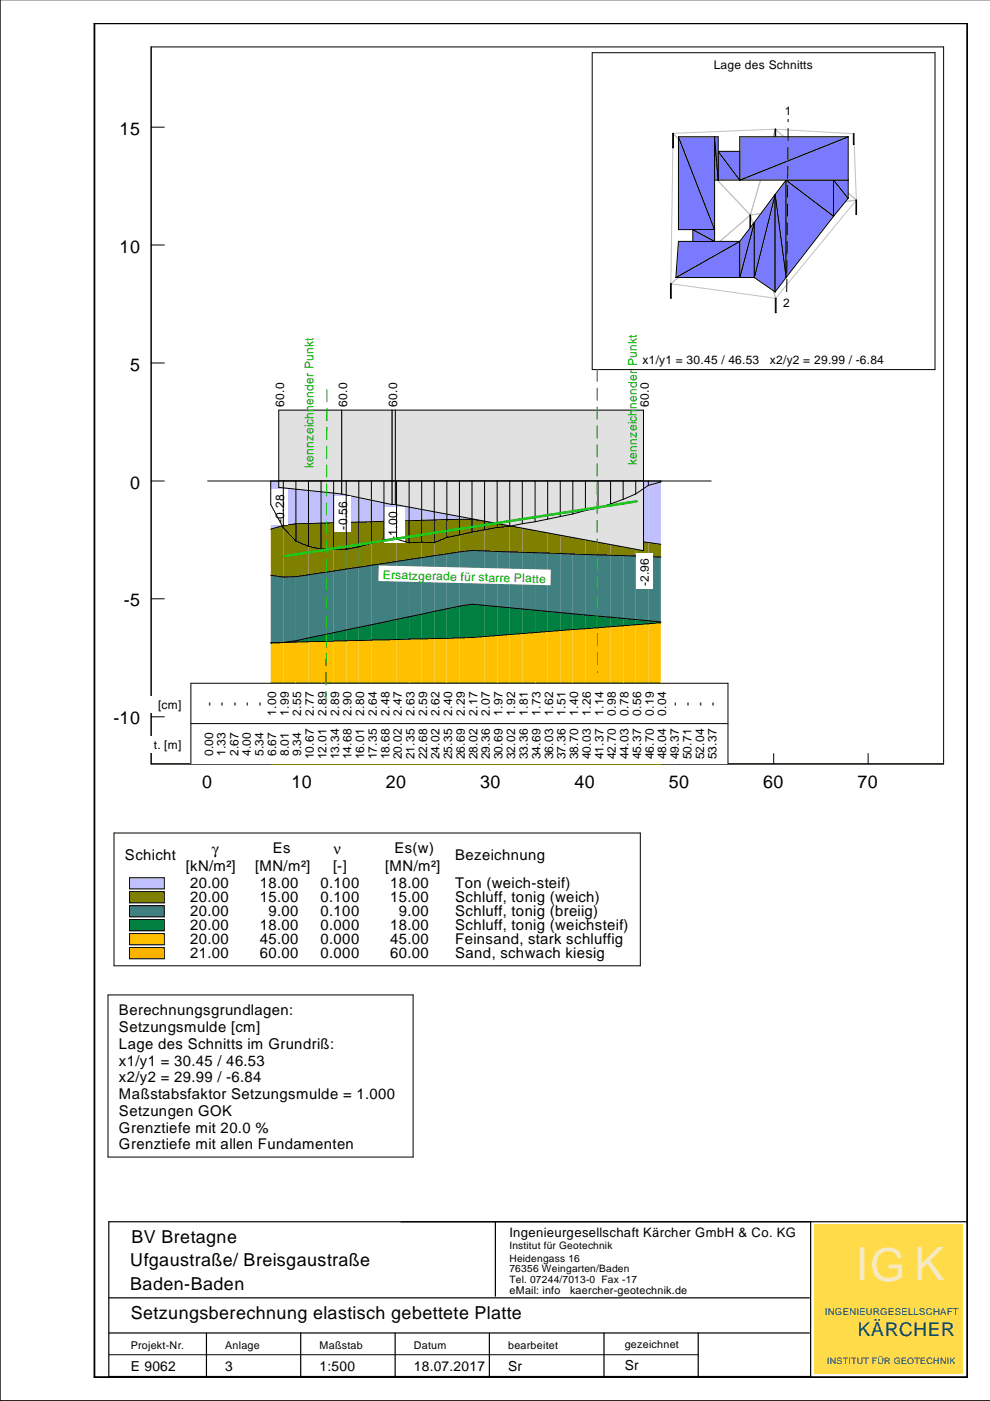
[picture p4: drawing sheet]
<svg xmlns="http://www.w3.org/2000/svg" width="210mm" height="297mm" viewBox="0 0 210 297" stroke-linecap="round" stroke-linejoin="round" font-family="sans-serif">
<path d="M0 0v297h209.9M32 9.9h168.1v152.1h-168.1z" fill="none" stroke="#000" stroke-width=".21"/>
<path d="M20 5h185.1v287h-185.1z" fill="none" stroke="#000" stroke-width=".38"/>
<path d="M57.4 102h2.7v9.4l-2.7 .8z" fill="#c0c0ff"/>
<path d="M57.4 112.2l2.7-.8v10.9l-2.7-.3z" fill="#808000"/>
<path d="M57.4 122l2.7 .3v13.9l-2.7 .1z" fill="#408080"/>
<path d="M57.4 136.3h2.7" fill="none" stroke="#008040" stroke-width=".21"/>
<path d="M57.4 136.3l2.7-.1v15.5l-2.7-.8z" fill="#ffc000"/>
<path d="M57.4 150.9l2.7 .8v10.5h-2.7z" fill="#ffb300"/>
<path d="M60.1 102h2.6v9l-2.6 .4z" fill="#c0c0ff"/>
<path d="M60.1 111.4l2.6-.4v11.3h-2.6z" fill="#808000"/>
<path d="M60.1 122.3h2.6v13.5l-2.6 .4z" fill="#408080"/>
<path d="M60.1 136h2.6" fill="none" stroke="#008040" stroke-width=".38"/>
<path d="M60.1 136.2l2.6-.1v15.9l-2.6-.3z" fill="#ffc000"/>
<path d="M60.1 151.7l2.6 .3v10.2h-2.6z" fill="#ffb300"/>
<path d="M62.7 102h2.7v9h-2.7z" fill="#c0c0ff"/>
<path d="M62.7 111h2.7v10.9l-2.7 .4z" fill="#808000"/>
<path d="M62.7 122.3l2.7-.4v13.4l-2.7 .5z" fill="#408080"/>
<path d="M62.7 135.8l2.7-.5v.8h-2.7z" fill="#008040"/>
<path d="M62.7 136.1h2.7v15.9h-2.7z" fill="#ffc000"/>
<path d="M62.7 152h2.7v10.2h-2.7z" fill="#ffb300"/>
<path d="M65.4 102h2.7v8.9l-2.7 .1z" fill="#c0c0ff"/>
<path d="M65.4 111l2.7-.1v10.6l-2.7 .4z" fill="#808000"/>
<path d="M65.4 121.9l2.7-.4v13.2l-2.7 .6z" fill="#408080"/>
<path d="M65.4 135.3l2.7-.6v1.3l-2.7 .1z" fill="#008040"/>
<path d="M65.4 136.1l2.7-.1v16h-2.7z" fill="#ffc000"/>
<path d="M65.4 152h2.7v10.2h-2.7z" fill="#ffb300"/>
<path d="M68.1 102h2.6v8.8l-2.6 .1z" fill="#c0c0ff"/>
<path d="M68.1 110.9l2.6-.1v10.3l-2.6 .4z" fill="#808000"/>
<path d="M68.1 121.5l2.6-.4v13.1l-2.6 .5z" fill="#408080"/>
<path d="M68.1 134.7l2.6-.5v1.7l-2.6 .1z" fill="#008040"/>
<path d="M68.1 136l2.6-.1v16.1h-2.6z" fill="#ffc000"/>
<path d="M68.1 152h2.6v10.2h-2.6z" fill="#ffb300"/>
<path d="M70.7 102h2.7v8.7l-2.7 .1z" fill="#c0c0ff"/>
<path d="M70.7 110.8l2.7-.1v9.9l-2.7 .5z" fill="#808000"/>
<path d="M70.7 121.1l2.7-.5v13l-2.7 .6z" fill="#408080"/>
<path d="M70.7 134.2l2.7-.6v2.2l-2.7 .1z" fill="#008040"/>
<path d="M70.7 135.9l2.7-.1v16.2h-2.7z" fill="#ffc000"/>
<path d="M70.7 152h2.7v10.2h-2.7z" fill="#ffb300"/>
<path d="M73.4 102h2.7v8.7h-2.7z" fill="#c0c0ff"/>
<path d="M73.4 110.7h2.7v9.6l-2.7 .3z" fill="#808000"/>
<path d="M73.4 120.6l2.7-.3v12.7l-2.7 .6z" fill="#408080"/>
<path d="M73.4 133.6l2.7-.6v2.8h-2.7z" fill="#008040"/>
<path d="M73.4 135.8h2.7v16.2h-2.7z" fill="#ffc000"/>
<path d="M73.4 152h2.7v10.2h-2.7z" fill="#ffb300"/>
<path d="M76.1 102h2.6v8.6l-2.6 .1z" fill="#c0c0ff"/>
<path d="M76.1 110.7l2.6-.1v9.2l-2.6 .5z" fill="#808000"/>
<path d="M76.1 120.3l2.6-.5v12.7l-2.6 .5z" fill="#408080"/>
<path d="M76.1 133l2.6-.5v3.2l-2.6 .1z" fill="#008040"/>
<path d="M76.1 135.8l2.6-.1v16.3h-2.6z" fill="#ffc000"/>
<path d="M76.1 152h2.6v10.2h-2.6z" fill="#ffb300"/>
<path d="M78.7 102h2.7v8.5l-2.7 .1z" fill="#c0c0ff"/>
<path d="M78.7 110.6l2.7-.1v9l-2.7 .3z" fill="#808000"/>
<path d="M78.7 119.8l2.7-.3v12.4l-2.7 .6z" fill="#408080"/>
<path d="M78.7 132.5l2.7-.6v3.8h-2.7z" fill="#008040"/>
<path d="M78.7 135.7h2.7v16.3h-2.7z" fill="#ffc000"/>
<path d="M78.7 152h2.7v10.2h-2.7z" fill="#ffb300"/>
<path d="M81.4 102h2.7v8.4l-2.7 .1z" fill="#c0c0ff"/>
<path d="M81.4 110.5l2.7-.1v8.6l-2.7 .5z" fill="#808000"/>
<path d="M81.4 119.5l2.7-.5v12.3l-2.7 .6z" fill="#408080"/>
<path d="M81.4 131.9l2.7-.6v4.3l-2.7 .1z" fill="#008040"/>
<path d="M81.4 135.7l2.7-.1v16.4h-2.7z" fill="#ffc000"/>
<path d="M81.4 152h2.7v10.2h-2.7z" fill="#ffb300"/>
<path d="M84.1 102h2.6v8.4h-2.6z" fill="#c0c0ff"/>
<path d="M84.1 110.4h2.6v8.2l-2.6 .4z" fill="#808000"/>
<path d="M84.1 119l2.6-.4v12.2l-2.6 .5z" fill="#408080"/>
<path d="M84.1 131.3l2.6-.5v4.7l-2.6 .1z" fill="#008040"/>
<path d="M84.1 135.6l2.6-.1v16.5h-2.6z" fill="#ffc000"/>
<path d="M84.1 152h2.6v10.2h-2.6z" fill="#ffb300"/>
<path d="M86.7 102h2.7v8.3l-2.7 .1z" fill="#c0c0ff"/>
<path d="M86.7 110.4l2.7-.1v7.9l-2.7 .4z" fill="#808000"/>
<path d="M86.7 118.6l2.7-.4v12l-2.7 .6z" fill="#408080"/>
<path d="M86.7 130.8l2.7-.6v5.3h-2.7z" fill="#008040"/>
<path d="M86.7 135.5h2.7v16.5h-2.7z" fill="#ffc000"/>
<path d="M86.7 152h2.7v10.2h-2.7z" fill="#ffb300"/>
<path d="M89.4 102h2.7v8.2l-2.7 .1z" fill="#c0c0ff"/>
<path d="M89.4 110.3l2.7-.1v7.6l-2.7 .4z" fill="#808000"/>
<path d="M89.4 118.2l2.7-.4v11.8l-2.7 .6z" fill="#408080"/>
<path d="M89.4 130.2l2.7-.6v5.8l-2.7 .1z" fill="#008040"/>
<path d="M89.4 135.5l2.7-.1v16.6h-2.7z" fill="#ffc000"/>
<path d="M89.4 152h2.7v10.2h-2.7z" fill="#ffb300"/>
<path d="M92.1 102h2.6v8.2h-2.6z" fill="#c0c0ff"/>
<path d="M92.1 110.2h2.6v7.2l-2.6 .4z" fill="#808000"/>
<path d="M92.1 117.8l2.6-.4v11.7l-2.6 .5z" fill="#408080"/>
<path d="M92.1 129.6l2.6-.5v6.2l-2.6 .1z" fill="#008040"/>
<path d="M92.1 135.4l2.6-.1v16.7h-2.6z" fill="#ffc000"/>
<path d="M92.1 152h2.6v10.2h-2.6z" fill="#ffb300"/>
<path d="M94.7 102h2.7v8.1l-2.7 .1z" fill="#c0c0ff"/>
<path d="M94.7 110.2l2.7-.1v6.9l-2.7 .4z" fill="#808000"/>
<path d="M94.7 117.4l2.7-.4v11.5l-2.7 .6z" fill="#408080"/>
<path d="M94.7 129.1l2.7-.6v6.8h-2.7z" fill="#008040"/>
<path d="M94.7 135.3h2.7v16.7h-2.7z" fill="#ffc000"/>
<path d="M94.7 152h2.7v10.2h-2.7z" fill="#ffb300"/>
<path d="M97.4 102h2.7v8.1h-2.7z" fill="#c0c0ff"/>
<path d="M97.4 110.1h2.7v6.6l-2.7 .3z" fill="#808000"/>
<path d="M97.4 117l2.7-.3v11.4l-2.7 .4z" fill="#408080"/>
<path d="M97.4 128.5l2.7-.4v7.1l-2.7 .1z" fill="#008040"/>
<path d="M97.4 135.3l2.7-.1v16.8h-2.7z" fill="#ffc000"/>
<path d="M97.4 152h2.7v10.2h-2.7z" fill="#ffb300"/>
<path d="M100.1 102h2.6v8.4l-2.6-.3z" fill="#c0c0ff"/>
<path d="M100.1 110.1l2.6 .3v6.4l-2.6-.1z" fill="#808000"/>
<path d="M100.1 116.7l2.6 .1v11.6l-2.6-.3z" fill="#408080"/>
<path d="M100.1 128.1l2.6 .3v6.6l-2.6 .2z" fill="#008040"/>
<path d="M100.1 135.2l2.6-.2v17h-2.6z" fill="#ffc000"/>
<path d="M100.1 152h2.6v10.2h-2.6z" fill="#ffb300"/>
<path d="M102.7 102h2.7v8.8l-2.7-.4z" fill="#c0c0ff"/>
<path d="M102.7 110.4l2.7 .4v6.1l-2.7-.1z" fill="#808000"/>
<path d="M102.7 116.8l2.7 .1v11.7l-2.7-.2z" fill="#408080"/>
<path d="M102.7 128.4l2.7 .2v6.1l-2.7 .3z" fill="#008040"/>
<path d="M102.7 135l2.7-.3v17.3h-2.7z" fill="#ffc000"/>
<path d="M102.7 152h2.7v10.2h-2.7z" fill="#ffb300"/>
<path d="M105.4 102h2.7v9.2l-2.7-.4z" fill="#c0c0ff"/>
<path d="M105.4 110.8l2.7 .4v5.8l-2.7-.1z" fill="#808000"/>
<path d="M105.4 116.9l2.7 .1v11.9l-2.7-.3z" fill="#408080"/>
<path d="M105.4 128.6l2.7 .3v5.6l-2.7 .2z" fill="#008040"/>
<path d="M105.4 134.7l2.7-.2v17.5h-2.7z" fill="#ffc000"/>
<path d="M105.4 152h2.7v10.2h-2.7z" fill="#ffb300"/>
<path d="M108.1 102h2.6v9.5l-2.6-.3z" fill="#c0c0ff"/>
<path d="M108.1 111.2l2.6 .3v5.6l-2.6-.1z" fill="#808000"/>
<path d="M108.1 117l2.6 .1v12l-2.6-.2z" fill="#408080"/>
<path d="M108.1 128.9l2.6 .2v5.2l-2.6 .2z" fill="#008040"/>
<path d="M108.1 134.5l2.6-.2v17.7h-2.6z" fill="#ffc000"/>
<path d="M108.1 152h2.6v10.2h-2.6z" fill="#ffb300"/>
<path d="M110.7 102h2.8v9.8l-2.8-.3z" fill="#c0c0ff"/>
<path d="M110.7 111.5l2.8 .3v5.4l-2.8-.1z" fill="#808000"/>
<path d="M110.7 117.1l2.8 .1v12.2l-2.8-.3z" fill="#408080"/>
<path d="M110.7 129.1l2.8 .3v4.7l-2.8 .2z" fill="#008040"/>
<path d="M110.7 134.3l2.8-.2v17.9h-2.8z" fill="#ffc000"/>
<path d="M110.7 152h2.8v10.2h-2.8z" fill="#ffb300"/>
<path d="M113.5 102h2.6v10.2l-2.6-.4z" fill="#c0c0ff"/>
<path d="M113.5 111.8l2.6 .4v5.1l-2.6-.1z" fill="#808000"/>
<path d="M113.5 117.2l2.6 .1v12.3l-2.6-.2z" fill="#408080"/>
<path d="M113.5 129.4l2.6 .2v4.3l-2.6 .2z" fill="#008040"/>
<path d="M113.5 134.1l2.6-.2v18.1h-2.6z" fill="#ffc000"/>
<path d="M113.5 152h2.6v10.2h-2.6z" fill="#ffb300"/>
<path d="M116.1 102h2.7v10.6l-2.7-.4z" fill="#c0c0ff"/>
<path d="M116.1 112.2l2.7 .4v4.7h-2.7z" fill="#808000"/>
<path d="M116.1 117.3h2.7v12.6l-2.7-.3z" fill="#408080"/>
<path d="M116.1 129.6l2.7 .3v3.8l-2.7 .2z" fill="#008040"/>
<path d="M116.1 133.9l2.7-.2v18.3h-2.7z" fill="#ffc000"/>
<path d="M116.1 152h2.7v10.2h-2.7z" fill="#ffb300"/>
<path d="M118.8 102h2.7v10.9l-2.7-.3z" fill="#c0c0ff"/>
<path d="M118.8 112.6l2.7 .3v4.6l-2.7-.2z" fill="#808000"/>
<path d="M118.8 117.3l2.7 .2v12.6l-2.7-.2z" fill="#408080"/>
<path d="M118.8 129.9l2.7 .2v3.4l-2.7 .2z" fill="#008040"/>
<path d="M118.8 133.7l2.7-.2v18.5h-2.7z" fill="#ffc000"/>
<path d="M118.8 152h2.7v10.2h-2.7z" fill="#ffb300"/>
<path d="M121.5 102h2.6v11.3l-2.6-.4z" fill="#c0c0ff"/>
<path d="M121.5 112.9l2.6 .4v4.3l-2.6-.1z" fill="#808000"/>
<path d="M121.5 117.5l2.6 .1v12.8l-2.6-.3z" fill="#408080"/>
<path d="M121.5 130.1l2.6 .3v2.9l-2.6 .2z" fill="#008040"/>
<path d="M121.5 133.5l2.6-.2v18.7h-2.6z" fill="#ffc000"/>
<path d="M121.5 152h2.6v10.2h-2.6z" fill="#ffb300"/>
<path d="M124.1 102h2.7v11.6l-2.7-.3z" fill="#c0c0ff"/>
<path d="M124.1 113.3l2.7 .3v4h-2.7z" fill="#808000"/>
<path d="M124.1 117.6h2.7v13l-2.7-.2z" fill="#408080"/>
<path d="M124.1 130.4l2.7 .2v2.5l-2.7 .2z" fill="#008040"/>
<path d="M124.1 133.3l2.7-.2v18.9h-2.7z" fill="#ffc000"/>
<path d="M124.1 152h2.7v10.2h-2.7z" fill="#ffb300"/>
<path d="M126.8 102h2.7v12l-2.7-.4z" fill="#c0c0ff"/>
<path d="M126.8 113.6l2.7 .4v3.7l-2.7-.1z" fill="#808000"/>
<path d="M126.8 117.6l2.7 .1v13.2l-2.7-.3z" fill="#408080"/>
<path d="M126.8 130.6l2.7 .3v2l-2.7 .2z" fill="#008040"/>
<path d="M126.8 133.1l2.7-.2v19.1h-2.7z" fill="#ffc000"/>
<path d="M126.8 152h2.7v10.2h-2.7z" fill="#ffb300"/>
<path d="M129.5 102h2.6v12.3l-2.6-.3z" fill="#c0c0ff"/>
<path d="M129.5 114l2.6 .3v3.5l-2.6-.1z" fill="#808000"/>
<path d="M129.5 117.7l2.6 .1v13.3l-2.6-.2z" fill="#408080"/>
<path d="M129.5 130.9l2.6 .2v1.6l-2.6 .2z" fill="#008040"/>
<path d="M129.5 132.9l2.6-.2v19.3h-2.6z" fill="#ffc000"/>
<path d="M129.5 152h2.6v10.2h-2.6z" fill="#ffb300"/>
<path d="M132.1 102h2.7v12.7l-2.7-.4z" fill="#c0c0ff"/>
<path d="M132.1 114.3l2.7 .4v3.2l-2.7-.1z" fill="#808000"/>
<path d="M132.1 117.8l2.7 .1v13.5l-2.7-.3z" fill="#408080"/>
<path d="M132.1 131.1l2.7 .3v1.1l-2.7 .2z" fill="#008040"/>
<path d="M132.1 132.7l2.7-.2v19.5h-2.7z" fill="#ffc000"/>
<path d="M132.1 152h2.7v10.2h-2.7z" fill="#ffb300"/>
<path d="M134.8 102h2.7v13l-2.7-.3z" fill="#c0c0ff"/>
<path d="M134.8 114.7l2.7 .3v3l-2.7-.1z" fill="#808000"/>
<path d="M134.8 117.9l2.7 .1v13.6l-2.7-.2z" fill="#408080"/>
<path d="M134.8 131.4l2.7 .2v.6l-2.7 .3z" fill="#008040"/>
<path d="M134.8 132.5l2.7-.3v19.8h-2.7z" fill="#ffc000"/>
<path d="M134.8 152h2.7v10.2h-2.7z" fill="#ffb300"/>
<path d="M137.5 102h2.6v13.4l-2.6-.4z" fill="#c0c0ff"/>
<path d="M137.5 115l2.6 .4v2.7l-2.6-.1z" fill="#808000"/>
<path d="M137.5 118l2.6 .1v13.8l-2.6-.3z" fill="#408080"/>
<path d="M137.5 131.6l2.6 .3v.1l-2.6 .2z" fill="#008040"/>
<path d="M137.5 132.2l2.6-.2v20h-2.6z" fill="#ffc000"/>
<path d="M137.5 152h2.6v10.2h-2.6z" fill="#ffb300"/>
<path d="M44 102h106.8M57.4 112.2l2.7-.8 2.6-.4 37.4-.9 40 5.3M140.1 118.1l-34.7-1.2a30.9 30.9 0 0 0-10.7 .5l-24 3.7a85.9 85.9 0 0 1-10.6 1.2l-2.7-.3M140.1 132l-32 2.5a273.3 273.3 0 0 1-21.4 1l-29.3 .8M140.1 131.9l-40-3.8-8 1.5-29.4 6.2-2.6 .4M57.4 150.9l2.7 .8 2.6 .3h77.4" fill="none" stroke="#000" stroke-width=".21"/>
<path d="M83.8 87h52.6v15h-52.6z" fill="#e1e1e1"/>
<path d="M83.8 87h52.6v15h-52.6z" fill="none" stroke="#000" stroke-width=".21"/>
<g fill="#fff">
<path d="M134.9 80.1h3.4v6.6h-3.4z"/>
<path d="M82.3 80.1h3.4v6.6h-3.4z"/>
</g>
<path d="M83.8 102h52.6v14.8l-52.6-9.8z" fill="#e1e1e1"/>
<path d="M83.8 102h52.6v14.8l-52.6-9.8z" fill="none" stroke="#000" stroke-width=".21"/>
<g fill="#fff">
<path d="M134.9 117.3h3.4v7.5h-3.4z"/>
<path d="M82.3 107.5h3.4v7.4h-3.4z"/>
</g>
<path d="M83.1 87h.7v15h-.7z" fill="#e1e1e1"/>
<path d="M83.1 87h.7v15h-.7z" fill="none" stroke="#000" stroke-width=".21"/>
<g fill="#fff">
<path d="M82.3 80.1h3.4v6.6h-3.4z"/>
<path d="M81.5 80.1h3.5v6.6h-3.5z"/>
</g>
<path d="M83.1 102h.7v5h-.7z" fill="#e1e1e1"/>
<path d="M83.1 102h.7v5h-.7z" fill="none" stroke="#000" stroke-width=".21"/>
<g fill="#fff">
<path d="M82.3 107.5h3.4v7.4h-3.4z"/>
<path d="M81.5 107.5h3.5v7.4h-3.5z"/>
</g>
<path d="M72.4 87h10.7v15h-10.7z" fill="#e1e1e1"/>
<path d="M72.4 87h10.7v15h-10.7z" fill="none" stroke="#000" stroke-width=".21"/>
<g fill="#fff">
<path d="M81.5 80.1h3.5v6.6h-3.5z"/>
<path d="M70.9 80.1h3.4v6.6h-3.4z"/>
</g>
<path d="M72.4 102h10.7v5l-10.7-2.3z" fill="#e1e1e1"/>
<path d="M72.4 102h10.7v5l-10.7-2.3z" fill="none" stroke="#000" stroke-width=".21"/>
<g fill="#fff">
<path d="M81.5 107.5h3.5v7.4h-3.5z"/>
<path d="M70.9 105.2h3.4v7.5h-3.4z"/>
</g>
<path d="M59.1 87h13.3v15h-13.3z" fill="#e1e1e1"/>
<path d="M59.1 87h13.3v15h-13.3z" fill="none" stroke="#000" stroke-width=".21"/>
<g fill="#fff">
<path d="M70.9 80.1h3.4v6.6h-3.4z"/>
<path d="M57.5 80.1h3.5v6.6h-3.5z"/>
</g>
<path d="M59.1 102h13.3v2.7l-13.3-1.4z" fill="#e1e1e1"/>
<path d="M59.1 102h13.3v2.7l-13.3-1.4z" fill="none" stroke="#000" stroke-width=".21"/>
<g fill="#fff">
<path d="M70.9 105.2h3.4v7.5h-3.4z"/>
<path d="M57.5 103.8h3.5v7.5h-3.5z"/>
</g>
<g fill="none" stroke="#000" stroke-width=".21">
<path d="M32 9.9v152.1h168.1M32 27h2.8M32 51.9h2.8M32 77h2.8M32 102h2.8M60.1 102v9.9M60.1 111.9l2.6 2.8M62.7 102v12.7M62.7 114.7l2.7 1.1M65.4 102v13.8M65.4 115.8l2.7 .6M68.1 102v14.4"/>
<path d="M68.1 116.4h2.6M70.7 102v14.4M70.7 116.4l2.7 .1M73.4 102v14.5M76.1 102v14M76.1 116l-2.7 .5M78.7 102v13.2M78.7 115.2l-2.6 .8M81.4 102v12.4M81.4 114.4l-2.7 .8M84.1 102v12.3M84.1 114.3l-2.7 .1"/>
<path d="M84.1 114.3l2.6 .8M86.7 102v13.1M89.4 102v12.9M89.4 114.9l-2.7 .2M89.4 114.9l2.7 .2M92.1 102v13.1M94.7 102v12M94.7 114l-2.6 1.1M97.4 102v11.4M97.4 113.4l-2.7 .6M100.1 102v10.8M100.1 112.8l-2.7 .6"/>
<path d="M102.7 102v10.3M102.7 112.3l-2.6 .5M105.4 102v9.8M105.4 111.8l-2.7 .5M108.1 102v9.6M108.1 111.6l-2.7 .2M110.7 102v9M110.7 111l-2.6 .6M113.5 102v8.6M113.5 110.6l-2.8 .4M116.1 102v8.1M118.8 102v7.5"/>
<path d="M121.5 102v7M121.5 109l-8 1.6M124.1 102v6.2M124.1 108.2l-2.6 .8M126.8 102v5.7M126.8 107.7l-2.7 .5M129.5 102v4.8M129.5 106.8l-2.7 .9M132.1 102v3.9M132.1 105.9l-2.6 .9M134.8 102v2.7M134.8 104.7l-2.7 1.2"/>
<path d="M137.5 102.9l2.6-.7v-.2h-82.7v5l2.7 4.9M137.5 102v.9M137.5 102.9l-2.7 1.8M32 127h2.8M32 152h2.8M44 159.8v2.2M64.1 159.8v2.2M84 159.8v2.2M104.1 159.8v2.2M124 159.8v2.2M144.1 159.8v2.2M164 159.8v2.2"/>
<path d="M184.1 159.8v2.2"/>
</g>
<path d="M40.5 144.9h113.8v17.1h-113.8z" fill="#fff"/>
<path d="M40.5 144.9v17.1M40.5 153.4h113.8M154.3 144.9v17.1" fill="none" stroke="#000" stroke-width=".21"/>
<path d="M31.9 156.1h7.6v3.5h-7.6z" fill="#fff"/>
<path d="M40.5 144.9h113.8" fill="none" stroke="#000" stroke-width=".21"/>
<path d="M31.9 147.6h7.6v3.4h-7.6z" fill="#fff"/>
<path d="M27.5 186.1h7.3v2.4h-7.3z" fill="#c0c0ff"/>
<path d="M27.5 186.1h7.3v2.4h-7.3z" fill="none" stroke="#fff" stroke-width=".21"/>
<path d="M27.5 189.1h7.3v2.3h-7.3z" fill="#808000"/>
<path d="M27.5 189.1h7.3v2.3h-7.3z" fill="none" stroke="#fff" stroke-width=".21"/>
<path d="M27.5 192h7.3v2.4h-7.3z" fill="#408080"/>
<path d="M27.5 192h7.3v2.4h-7.3z" fill="none" stroke="#fff" stroke-width=".21"/>
<path d="M27.5 195h7.3v2.4h-7.3z" fill="#008040"/>
<path d="M27.5 195h7.3v2.4h-7.3z" fill="none" stroke="#fff" stroke-width=".21"/>
<path d="M27.5 198h7.3v2.3h-7.3z" fill="#ffc000"/>
<path d="M27.5 198h7.3v2.3h-7.3z" fill="none" stroke="#fff" stroke-width=".21"/>
<path d="M27.5 200.9h7.3v2.4h-7.3z" fill="#ffb300"/>
<path d="M27.5 200.9h7.3v2.4h-7.3z" fill="none" stroke="#fff" stroke-width=".21"/>
<path d="M24.2 176.6h111.6v28.2h-111.6z" fill="#fff"/>
<path d="M27.5 186.1h7.3v2.4h-7.3z" fill="#c0c0ff"/>
<path d="M27.5 186.1h7.3v2.4h-7.3z" fill="none" stroke="#000" stroke-width=".21"/>
<path d="M27.5 189.1h7.3v2.3h-7.3z" fill="#808000"/>
<path d="M27.5 189.1h7.3v2.3h-7.3z" fill="none" stroke="#000" stroke-width=".21"/>
<path d="M27.5 192h7.3v2.4h-7.3z" fill="#408080"/>
<path d="M27.5 192h7.3v2.4h-7.3z" fill="none" stroke="#000" stroke-width=".21"/>
<path d="M27.5 195h7.3v2.4h-7.3z" fill="#008040"/>
<path d="M27.5 195h7.3v2.4h-7.3z" fill="none" stroke="#000" stroke-width=".21"/>
<path d="M27.5 198h7.3v2.3h-7.3z" fill="#ffc000"/>
<path d="M27.5 198h7.3v2.3h-7.3z" fill="none" stroke="#000" stroke-width=".21"/>
<path d="M27.5 200.9h7.3v2.4h-7.3z" fill="#ffb300"/>
<path d="M24.2 176.6h111.6v28.2h-111.6zM27.5 200.9h7.3v2.4h-7.3z" fill="none" stroke="#000" stroke-width=".21"/>
<path d="M22.9 210.9h64.7v34.4h-64.7z" fill="#fff"/>
<path d="M22.9 210.9h64.7v34.4h-64.7z" fill="none" stroke="#000" stroke-width=".21"/>
<path d="M125.6 11.2h72.6v67.2h-72.6z" fill="#fff"/>
<path d="M125.6 11.2h72.6v67.2h-72.6z" fill="none" stroke="#000" stroke-width=".21"/>
<path d="M142.7 28.3l16.4 17.3M142.7 28.3l-.5 31.9M164.4 27.4l-5.3 18.2M164.4 27.4l-21.7 .9M164.4 27.4l17.2 15M164.4 27.4l16.6 1 .6 14M159.1 45.6l5.4 17.6M159.1 45.6l-16.9 14.6M181.6 42.4l-22.5 3.2M181.6 42.4l-17.1 20.8M142.2 60.2l22.3 3" fill="none" stroke="#c0c0c0" stroke-width=".21"/>
<path d="M142.2 60.2h.1v.8h-.1z" fill="#c0c0ff"/>
<path d="M142.2 61h.1z" fill="#808000"/>
<path d="M142.2 61h.1z" fill="#408080"/>
<path d="M142.2 61h.1z" fill="#008040"/>
<path d="M142.2 61h.1v.7h-.1z" fill="#ffc000"/>
<path d="M142.2 61.7h.1v1.5h-.1z" fill="#ffb300"/>
<path d="M142.6 28.3h.2v.3h-.2z" fill="#c0c0ff"/>
<path d="M142.6 28.6h.2v.1h-.2z" fill="#808000"/>
<path d="M142.6 28.7h.2v.5h-.2z" fill="#408080"/>
<path d="M142.6 29.2h.2z" fill="#008040"/>
<path d="M142.6 29.2h.2v.6h-.2z" fill="#ffc000"/>
<path d="M142.6 29.8h.2v1.5h-.2z" fill="#ffb300"/>
<path d="M181.5 42.4l.1 .1z" fill="#c0c0ff"/>
<path d="M181.5 42.5h.1v.6h-.1z" fill="#808000"/>
<path d="M181.5 43.1h.1v.2h-.1z" fill="#408080"/>
<path d="M181.5 43.3h.1z" fill="#008040"/>
<path d="M181.5 43.3h.1v.6h-.1z" fill="#ffc000"/>
<path d="M181.5 43.9h.1v1.6h-.1z" fill="#ffb300"/>
<path d="M164.4 63.2h.1v.5h-.1z" fill="#c0c0ff"/>
<path d="M164.4 63.7h.1z" fill="#808000"/>
<path d="M164.4 63.7h.1v.4h-.1z" fill="#408080"/>
<path d="M164.4 64.1h.1z" fill="#008040"/>
<path d="M164.4 64.1h.1v.7h-.1z" fill="#ffc000"/>
<path d="M164.4 64.8h.1v1.5h-.1z" fill="#ffb300"/>
<path d="M159 45.6h.1v.3h-.1z" fill="#c0c0ff"/>
<path d="M159 45.9h.1z" fill="#808000"/>
<path d="M159 45.9h.1v.5h-.1z" fill="#408080"/>
<path d="M159 46.4h.1v.3h-.1z" fill="#008040"/>
<path d="M159 46.7h.1v.4h-.1z" fill="#ffc000"/>
<path d="M159 47.1h.1v1.5h-.1z" fill="#ffb300"/>
<path d="M180.9 28.4h.2v.4h-.2z" fill="#c0c0ff"/>
<path d="M180.9 28.8l.2 .1z" fill="#808000"/>
<path d="M180.9 28.9h.2v.4h-.2z" fill="#408080"/>
<path d="M180.9 29.3h.2z" fill="#008040"/>
<path d="M180.9 29.3h.2v.3h-.2z" fill="#ffc000"/>
<path d="M180.9 29.6h.2v1h-.2z" fill="#ffb300"/>
<path d="M164.3 27.4h.2v.3h-.2z" fill="#c0c0ff"/>
<path d="M164.3 27.7h.2v.3h-.2z" fill="#808000"/>
<path d="M164.3 28h.2v.5h-.2z" fill="#408080"/>
<path d="M164.3 28.5h.2z" fill="#008040"/>
<path d="M164.3 28.5h.2v.5h-.2z" fill="#ffc000"/>
<path d="M164.3 29h.2v1.5h-.2z" fill="#ffb300"/>
<path d="M142.6 28.3h.2v3h-.2zM164.3 27.4h.2v3.1h-.2zM180.9 28.4h.2v2.2h-.2zM159 45.6h.1v3h-.1zM181.5 42.4h.1v3.1h-.1zM142.2 60.2h.1v3h-.1zM164.4 63.2h.1v3.1h-.1z" fill="none" stroke="#000" stroke-width=".21"/>
<path d="M143.3 58.8l13.5-7.6v7.6z" fill="#7a7aff"/>
<path d="M143.3 58.8l13.5-7.6v7.6z" fill="none" stroke="#000" stroke-width=".21"/>
<path d="M143.8 51.2h13l-13.5 7.6z" fill="#7a7aff"/>
<path d="M143.8 51.2h13l-13.5 7.6z" fill="none" stroke="#000" stroke-width=".21"/>
<path d="M159.9 47.2v11.6h-3.1z" fill="#7a7aff"/>
<path d="M159.9 47.2v11.6h-3.1z" fill="none" stroke="#000" stroke-width=".21"/>
<path d="M159.9 47.2l-3.1 11.6v-7.6z" fill="#7a7aff"/>
<path d="M159.9 47.2l-3.1 11.6v-7.6z" fill="none" stroke="#000" stroke-width=".21"/>
<path d="M164.3 41.2v20.7l-4.4-3.1z" fill="#7a7aff"/>
<path d="M164.3 41.2v20.7l-4.4-3.1z" fill="none" stroke="#000" stroke-width=".21"/>
<path d="M164.3 41.2l-4.4 17.6v-11.6z" fill="#7a7aff"/>
<path d="M164.3 41.2l-4.4 17.6v-11.6z" fill="none" stroke="#000" stroke-width=".21"/>
<path d="M166.7 38.2v20.6l-2.4-17.6z" fill="#7a7aff"/>
<path d="M166.7 38.2v20.6l-2.4-17.6z" fill="none" stroke="#000" stroke-width=".21"/>
<path d="M164.3 41.2l2.4 17.6-2.4 3.1z" fill="#7a7aff"/>
<path d="M164.3 41.2l2.4 17.6-2.4 3.1z" fill="none" stroke="#000" stroke-width=".21"/>
<path d="M166.7 38.2l10 7.6-10 13z" fill="#7a7aff"/>
<path d="M166.7 38.2l10 7.6-10 13z" fill="none" stroke="#000" stroke-width=".21"/>
<path d="M166.7 38.2h10v7.6z" fill="#7a7aff"/>
<path d="M166.7 38.2h10v7.6z" fill="none" stroke="#000" stroke-width=".21"/>
<path d="M176.7 38.2l3.1 3.8-3.1 3.8z" fill="#7a7aff"/>
<path d="M176.7 38.2l3.1 3.8-3.1 3.8z" fill="none" stroke="#000" stroke-width=".21"/>
<path d="M176.7 38.2h3.1v3.8z" fill="#7a7aff"/>
<path d="M176.7 38.2h3.1v3.8z" fill="none" stroke="#000" stroke-width=".21"/>
<path d="M156.8 38.2l23-9.2v9.2z" fill="#7a7aff"/>
<path d="M156.8 38.2l23-9.2v9.2z" fill="none" stroke="#000" stroke-width=".21"/>
<path d="M156.8 29h23l-23 9.2z" fill="#7a7aff"/>
<path d="M156.8 29h23l-23 9.2z" fill="none" stroke="#000" stroke-width=".21"/>
<path d="M152.3 32.1l4.5 6.1h-4.5z" fill="#7a7aff"/>
<path d="M152.3 32.1l4.5 6.1h-4.5z" fill="none" stroke="#000" stroke-width=".21"/>
<path d="M152.3 32.1h4.5v6.1z" fill="#7a7aff"/>
<path d="M152.3 32.1h4.5v6.1z" fill="none" stroke="#000" stroke-width=".21"/>
<path d="M151.5 29l.8 9.2h-.8z" fill="#7a7aff"/>
<path d="M151.5 29l.8 9.2h-.8z" fill="none" stroke="#000" stroke-width=".21"/>
<path d="M151.5 29h.8v9.2z" fill="#7a7aff"/>
<path d="M151.5 29h.8v9.2z" fill="none" stroke="#000" stroke-width=".21"/>
<path d="M143.8 29l7.7 19.7h-7.7z" fill="#7a7aff"/>
<path d="M143.8 29l7.7 19.7h-7.7z" fill="none" stroke="#000" stroke-width=".21"/>
<path d="M143.8 29h7.7v19.7z" fill="#7a7aff"/>
<path d="M143.8 29h7.7v19.7z" fill="none" stroke="#000" stroke-width=".21"/>
<path d="M146.9 48.7l4.6 2.5h-4.6z" fill="#7a7aff"/>
<path d="M146.9 48.7l4.6 2.5h-4.6z" fill="none" stroke="#000" stroke-width=".21"/>
<path d="M146.9 48.7h4.6v2.5z" fill="#7a7aff"/>
<path d="M167 39.2v2.6M167 31.2v2.6M167 35.2v2.6M167.1 27.2v2.6M167.1 23.2v2.6M146.9 48.7h4.6v2.5zM166.8 59.2v2.6M166.9 55.2l-.1 2.6M166.9 47.2v2.6M166.9 51.2v2.6M167 43.2v2.6M166.8 63.2v.9" fill="none" stroke="#000" stroke-width=".21"/>
<g fill="#fff">
<path d="M165.9 21.7h2.9v3.4h-2.9z"/>
<path d="M165.6 62.5h2.9v3.5h-2.9z"/>
<path d="M23.1 259h148.8v32.8h-148.8z"/>
</g>
<path d="M105 259.1v15.7M171.9 259v32.8h-148.8v-32.8h181.9M23.1 275.2h148.5M23.2 282.6h148.4M43.8 282.6v9.2M63.8 282.6v9.2M83.8 282.7v9.1M103.8 282.7v9.1M128.1 282.6v9.2M148 282.6v9.2" fill="none" stroke="#000" stroke-width=".25"/>
<path d="M23.2 287.2h124.8" fill="none" stroke="#000" stroke-width=".21"/>
<path d="M172.5 259.7h31.6v31.6h-31.6z" fill="#ffdb4a"/>
<g fill="none" stroke="#00c600" stroke-width=".21">
<path d="M126.6 78.3v2.6M69.3 94.6v2.6M69.3 98.6v2.6M69.3 82.6v2.6M69.3 86.6v2.6M69.3 90.6v2.6M126.6 82.3v2.6M126.6 86.3v2.6M126.6 90.3v2.6M126.6 94.3v2.6M126.6 98.3v2.6M69.2 110.6v2.6"/>
<path d="M69.2 114.6v2.6M69.2 118.6v2.6M69.3 102.6v2.6M69.3 106.6l-.1 2.6M126.6 102.3v2.6M126.6 106.3v2.6M126.6 110.3v2.6M126.6 114.3v2.6M126.6 118.3v2.6M69.2 126.6v2.6M69.2 130.6v2.6M69.2 134.6v2.6"/>
<path d="M69.2 138.6l-.1 2.6M69.2 122.6v2.6M126.6 122.3v2.6M126.6 126.3v2.6M126.6 130.3v2.6M126.6 134.3v2.6M126.6 138.3v2.6M69.1 142.6v2.6M69.1 146.6v1.9M126.6 142.3v.3"/>
</g>
<path d="M135 106.3l-74.8 11.6" fill="none" stroke="#00c600" stroke-width=".51"/>
<path d="M80.3 119.9l36.5 .9-.1 3.3-36.5-.9z" fill="#fff"/>
<text font-size="9.7" fill="#feefc0" x="181.5" y="271.4">IG K</text>
<text font-size="4" fill="#00488a" x="181.9" y="283.3">KÄRCHER</text>
<g font-size="3.8">
<text x="25.4" y="28.6">15</text>
<text x="25.4" y="53.6">10</text>
<text x="27.6" y="78.6">5</text>
<text x="27.6" y="103.6">0</text>
<text x="26.2" y="128.6">-5</text>
<text x="24" y="153.6">-10</text>
<text x="42.9" y="167.1">0</text>
<text x="61.8" y="167.1">10</text>
<text x="81.8" y="167.1">20</text>
<text x="101.8" y="167.1">30</text>
<text x="121.8" y="167.1">40</text>
<text x="141.8" y="167.1">50</text>
<text x="161.8" y="167.1">60</text>
<text x="181.8" y="167.1">70</text>
<text x="27.9" y="263.5">BV Bretagne</text>
<text x="27.6" y="268.5">Ufgaustraße/ Breisgaustraße</text>
<text x="27.6" y="273.5">Baden-Baden</text>
<text x="27.7" y="279.7">Setzungsberechnung elastisch gebettete Platte</text>
</g>
<g font-size="3.2" fill="#fff">
<text x="44.9" y="181.1">γ</text>
<text x="70.7" y="181.1">ν</text>
</g>
<g font-size="3.1" fill="#fff">
<text x="26.5" y="182.4">Schicht</text>
<text x="39.4" y="184.7">[kN/m²]</text>
<text x="54.1" y="184.7">[MN/m²]</text>
<text x="57.8" y="180.9">Es</text>
<text x="70.6" y="184.7">[-]</text>
<text x="83.6" y="180.9">Es(w)</text>
<text x="96.5" y="182.4">Bezeichnung</text>
<text x="40.3" y="188.3">20.00</text>
<text x="40.3" y="191.3">20.00</text>
<text x="55.1" y="188.3">18.00</text>
<text x="55.1" y="191.3">15.00</text>
<text x="67.9" y="188.3">0.100</text>
<text x="67.9" y="191.3">0.100</text>
<text x="82.7" y="188.3">18.00</text>
<text x="82.7" y="191.3">15.00</text>
<text x="96.5" y="188.3">Ton (weich-steif)</text>
<text x="96.5" y="191.3">Schluff, tonig (weich)</text>
<text x="40.3" y="194.3">20.00</text>
<text x="40.3" y="197.2">20.00</text>
<text x="55.1" y="197.2">18.00</text>
<text x="56.9" y="194.3">9.00</text>
<text x="67.9" y="197.2">0.000</text>
<text x="67.9" y="194.3">0.100</text>
<text x="82.7" y="197.2">18.00</text>
<text x="84.5" y="194.3">9.00</text>
<text x="96.5" y="197.2">Schluff, tonig (weichsteif)</text>
<text x="96.5" y="194.3">Schluff, tonig (breiig)</text>
<text x="40.3" y="200.2">20.00</text>
<text x="40.3" y="203.2">21.00</text>
<text x="55.1" y="200.2">45.00</text>
<text x="55.1" y="203.2">60.00</text>
<text x="67.9" y="200.2">0.000</text>
<text x="67.9" y="203.2">0.000</text>
<text x="82.7" y="200.2">45.00</text>
<text x="82.7" y="203.2">60.00</text>
<text x="96.5" y="200.2">Feinsand, stark schluffig</text>
<text x="96.5" y="203.2">Sand, schwach kiesig</text>
</g>
<g font-size="3.1">
<text x="81.7" y="184.7">[MN/m²]</text>
<text x="25.2" y="215.3">Berechnungsgrundlagen:</text>
<text x="25.2" y="218.8">Setzungsmulde [cm]</text>
<text x="25.2" y="222.4">Lage des Schnitts im Grundriß:</text>
<text x="25.2" y="225.9">x1/y1 = 30.45 / 46.53</text>
<text x="25.2" y="229.5">x2/y2 = 29.99 / -6.84</text>
<text x="25.2" y="233">Maßstabsfaktor Setzungsmulde = 1.000</text>
<text x="25.2" y="236.6">Setzungen GOK</text>
<text x="25.2" y="240.2">Grenztiefe mit 20.0 %</text>
<text x="25.2" y="243.7">Grenztiefe mit allen Fundamenten</text>
</g>
<g font-size="2.9">
<text x="27.7" y="290.6">E 9062</text>
<text x="47.7" y="290.6">3</text>
<text x="67.7" y="290.6">1:500</text>
<text x="87.7" y="290.6">18.07.2017</text>
<text x="107.7" y="290.6">Sr</text>
<text x="132.5" y="290.4">Sr</text>
</g>
<text font-size="2.8" x="108" y="262.3">Ingenieurgesellschaft Kärcher GmbH &amp; Co. KG</text>
<g font-size="2.5">
<text x="151.3" y="14.6">Lage des Schnitts</text>
<text x="166.4" y="24.3">1</text>
<text x="166" y="65.2">2</text>
<text x="136.2" y="77.1">x1/y1 = 30.45 / 46.53</text>
<text x="163.2" y="77.1">x2/y2 = 29.99 / -6.84</text>
<text x="60.2" y="86.2" transform="rotate(-90 60.2 86.2)">60.0</text>
<text x="73.6" y="86.2" transform="rotate(-90 73.6 86.2)">60.0</text>
<text x="85" y="86.2" transform="rotate(-90 85 86.2)">60.0</text>
<text x="137.6" y="86.2" transform="rotate(-90 137.6 86.2)">60.0</text>
<text x="60.2" y="110.9" transform="rotate(-90 60.2 110.9)">-0.28</text>
<text x="73.6" y="112.3" transform="rotate(-90 73.6 112.3)">-0.56</text>
<text x="85" y="114.5" transform="rotate(-90 85 114.5)">-1.00</text>
<text x="137.6" y="124.3" transform="rotate(-90 137.6 124.3)">-2.96</text>
<text x="45.2" y="149.6" transform="rotate(-90 45.2 149.6)">-</text>
<text x="47.8" y="149.6" transform="rotate(-90 47.8 149.6)">-</text>
<text x="50.5" y="149.6" transform="rotate(-90 50.5 149.6)">-</text>
<text x="53.2" y="149.6" transform="rotate(-90 53.2 149.6)">-</text>
<text x="55.9" y="149.6" transform="rotate(-90 55.9 149.6)">-</text>
<text x="143.9" y="149.6" transform="rotate(-90 143.9 149.6)">-</text>
<text x="146.6" y="149.6" transform="rotate(-90 146.6 149.6)">-</text>
<text x="149.3" y="149.6" transform="rotate(-90 149.3 149.6)">-</text>
<text x="151.9" y="149.6" transform="rotate(-90 151.9 149.6)">-</text>
<text x="33.5" y="150.2">[cm]</text>
<text x="58.5" y="151.7" transform="rotate(-90 58.5 151.7)">1.00</text>
<text x="61.2" y="151.7" transform="rotate(-90 61.2 151.7)">1.99</text>
<text x="63.9" y="151.7" transform="rotate(-90 63.9 151.7)">2.55</text>
<text x="66.5" y="151.7" transform="rotate(-90 66.5 151.7)">2.77</text>
<text x="69.2" y="151.7" transform="rotate(-90 69.2 151.7)">2.89</text>
<text x="71.9" y="151.7" transform="rotate(-90 71.9 151.7)">2.89</text>
<text x="74.5" y="151.7" transform="rotate(-90 74.5 151.7)">2.90</text>
<text x="77.2" y="151.7" transform="rotate(-90 77.2 151.7)">2.80</text>
<text x="79.9" y="151.7" transform="rotate(-90 79.9 151.7)">2.64</text>
<text x="82.5" y="151.7" transform="rotate(-90 82.5 151.7)">2.48</text>
<text x="85.2" y="151.7" transform="rotate(-90 85.2 151.7)">2.47</text>
<text x="87.9" y="151.7" transform="rotate(-90 87.9 151.7)">2.63</text>
<text x="90.6" y="151.7" transform="rotate(-90 90.6 151.7)">2.59</text>
<text x="93.2" y="151.7" transform="rotate(-90 93.2 151.7)">2.62</text>
<text x="95.9" y="151.7" transform="rotate(-90 95.9 151.7)">2.40</text>
<text x="98.6" y="151.7" transform="rotate(-90 98.6 151.7)">2.29</text>
<text x="101.2" y="151.7" transform="rotate(-90 101.2 151.7)">2.17</text>
<text x="103.9" y="151.7" transform="rotate(-90 103.9 151.7)">2.07</text>
<text x="106.6" y="151.7" transform="rotate(-90 106.6 151.7)">1.97</text>
<text x="109.2" y="151.7" transform="rotate(-90 109.2 151.7)">1.92</text>
<text x="111.9" y="151.7" transform="rotate(-90 111.9 151.7)">1.81</text>
<text x="114.6" y="151.7" transform="rotate(-90 114.6 151.7)">1.73</text>
<text x="117.3" y="151.7" transform="rotate(-90 117.3 151.7)">1.62</text>
<text x="119.9" y="151.7" transform="rotate(-90 119.9 151.7)">1.51</text>
<text x="122.6" y="151.7" transform="rotate(-90 122.6 151.7)">1.40</text>
<text x="125.3" y="151.7" transform="rotate(-90 125.3 151.7)">1.26</text>
<text x="127.9" y="151.7" transform="rotate(-90 127.9 151.7)">1.14</text>
<text x="130.6" y="151.7" transform="rotate(-90 130.6 151.7)">0.98</text>
<text x="133.3" y="151.7" transform="rotate(-90 133.3 151.7)">0.78</text>
<text x="135.9" y="151.7" transform="rotate(-90 135.9 151.7)">0.56</text>
<text x="138.6" y="151.7" transform="rotate(-90 138.6 151.7)">0.19</text>
<text x="141.3" y="151.7" transform="rotate(-90 141.3 151.7)">0.04</text>
<text x="32.6" y="158.8">t. [m]</text>
<text x="45.2" y="160.3" transform="rotate(-90 45.2 160.3)">0.00</text>
<text x="47.8" y="160.3" transform="rotate(-90 47.8 160.3)">1.33</text>
<text x="50.5" y="160.3" transform="rotate(-90 50.5 160.3)">2.67</text>
<text x="53.2" y="160.3" transform="rotate(-90 53.2 160.3)">4.00</text>
<text x="55.9" y="160.3" transform="rotate(-90 55.9 160.3)">5.34</text>
<text x="58.5" y="160.3" transform="rotate(-90 58.5 160.3)">6.67</text>
<text x="61.2" y="160.3" transform="rotate(-90 61.2 160.3)">8.01</text>
<text x="63.9" y="160.3" transform="rotate(-90 63.9 160.3)">9.34</text>
<text x="66.5" y="161" transform="rotate(-90 66.5 161)">10.67</text>
<text x="69.2" y="161" transform="rotate(-90 69.2 161)">12.01</text>
<text x="71.9" y="161" transform="rotate(-90 71.9 161)">13.34</text>
<text x="74.5" y="161" transform="rotate(-90 74.5 161)">14.68</text>
<text x="77.2" y="161" transform="rotate(-90 77.2 161)">16.01</text>
<text x="79.9" y="161" transform="rotate(-90 79.9 161)">17.35</text>
<text x="82.5" y="161" transform="rotate(-90 82.5 161)">18.68</text>
<text x="85.2" y="161" transform="rotate(-90 85.2 161)">20.02</text>
<text x="87.9" y="161" transform="rotate(-90 87.9 161)">21.35</text>
<text x="90.6" y="161" transform="rotate(-90 90.6 161)">22.68</text>
<text x="93.2" y="161" transform="rotate(-90 93.2 161)">24.02</text>
<text x="95.9" y="161" transform="rotate(-90 95.9 161)">25.35</text>
<text x="98.6" y="161" transform="rotate(-90 98.6 161)">26.69</text>
<text x="101.2" y="161" transform="rotate(-90 101.2 161)">28.02</text>
<text x="103.9" y="161" transform="rotate(-90 103.9 161)">29.36</text>
<text x="106.6" y="161" transform="rotate(-90 106.6 161)">30.69</text>
<text x="109.2" y="161" transform="rotate(-90 109.2 161)">32.02</text>
<text x="111.9" y="161" transform="rotate(-90 111.9 161)">33.36</text>
<text x="114.6" y="161" transform="rotate(-90 114.6 161)">34.69</text>
<text x="117.3" y="161" transform="rotate(-90 117.3 161)">36.03</text>
<text x="119.9" y="161" transform="rotate(-90 119.9 161)">37.36</text>
<text x="122.6" y="161" transform="rotate(-90 122.6 161)">38.70</text>
<text x="125.3" y="161" transform="rotate(-90 125.3 161)">40.03</text>
<text x="127.9" y="161" transform="rotate(-90 127.9 161)">41.37</text>
<text x="130.6" y="161" transform="rotate(-90 130.6 161)">42.70</text>
<text x="133.3" y="161" transform="rotate(-90 133.3 161)">44.03</text>
<text x="135.9" y="161" transform="rotate(-90 135.9 161)">45.37</text>
<text x="138.6" y="161" transform="rotate(-90 138.6 161)">46.70</text>
<text x="141.3" y="161" transform="rotate(-90 141.3 161)">48.04</text>
<text x="143.9" y="161" transform="rotate(-90 143.9 161)">49.37</text>
<text x="146.6" y="161" transform="rotate(-90 146.6 161)">50.71</text>
<text x="149.3" y="161" transform="rotate(-90 149.3 161)">52.04</text>
<text x="151.9" y="161" transform="rotate(-90 151.9 161)">53.37</text>
</g>
<g font-size="2.5" fill="#00c600">
<text x="66.5" y="99.2" transform="rotate(-90 66.5 99.2)">kennzeichnender Punkt</text>
<text x="135" y="98.6" transform="rotate(-90 135 98.6)">kennzeichnender Punkt</text>
<text x="81.2" y="122.8" transform="rotate(1 81.2 122.8)">Ersatzgerade für starre Platte</text>
</g>
<g font-size="2.3">
<text x="108" y="274.4">eMail: info</text>
<text x="120.9" y="274.4">kaercher-geotechnik.de</text>
<text x="27.7" y="286">Projekt-Nr.</text>
<text x="47.7" y="286">Anlage</text>
<text x="67.7" y="286">Maßstab</text>
<text x="87.7" y="286">Datum</text>
<text x="107.7" y="286">bearbeitet</text>
<text x="132.5" y="285.9">gezeichnet</text>
</g>
<g font-size="2.2">
<text x="108" y="264.8">Institut für Geotechnik</text>
<text x="108" y="267.5">Heidengass 16</text>
<text x="108" y="269.7">76356 Weingarten/Baden</text>
<text x="108" y="272">Tel. 07244/7013-0 Fax -17</text>
</g>
<text font-size="2" fill="#00488a" x="174.9" y="278.8">INGENIEURGESELLSCHAFT</text>
<text font-size="1.9" fill="#00488a" x="175.4" y="289.1">INSTITUT FÜR GEOTECHNIK</text>
</svg>
